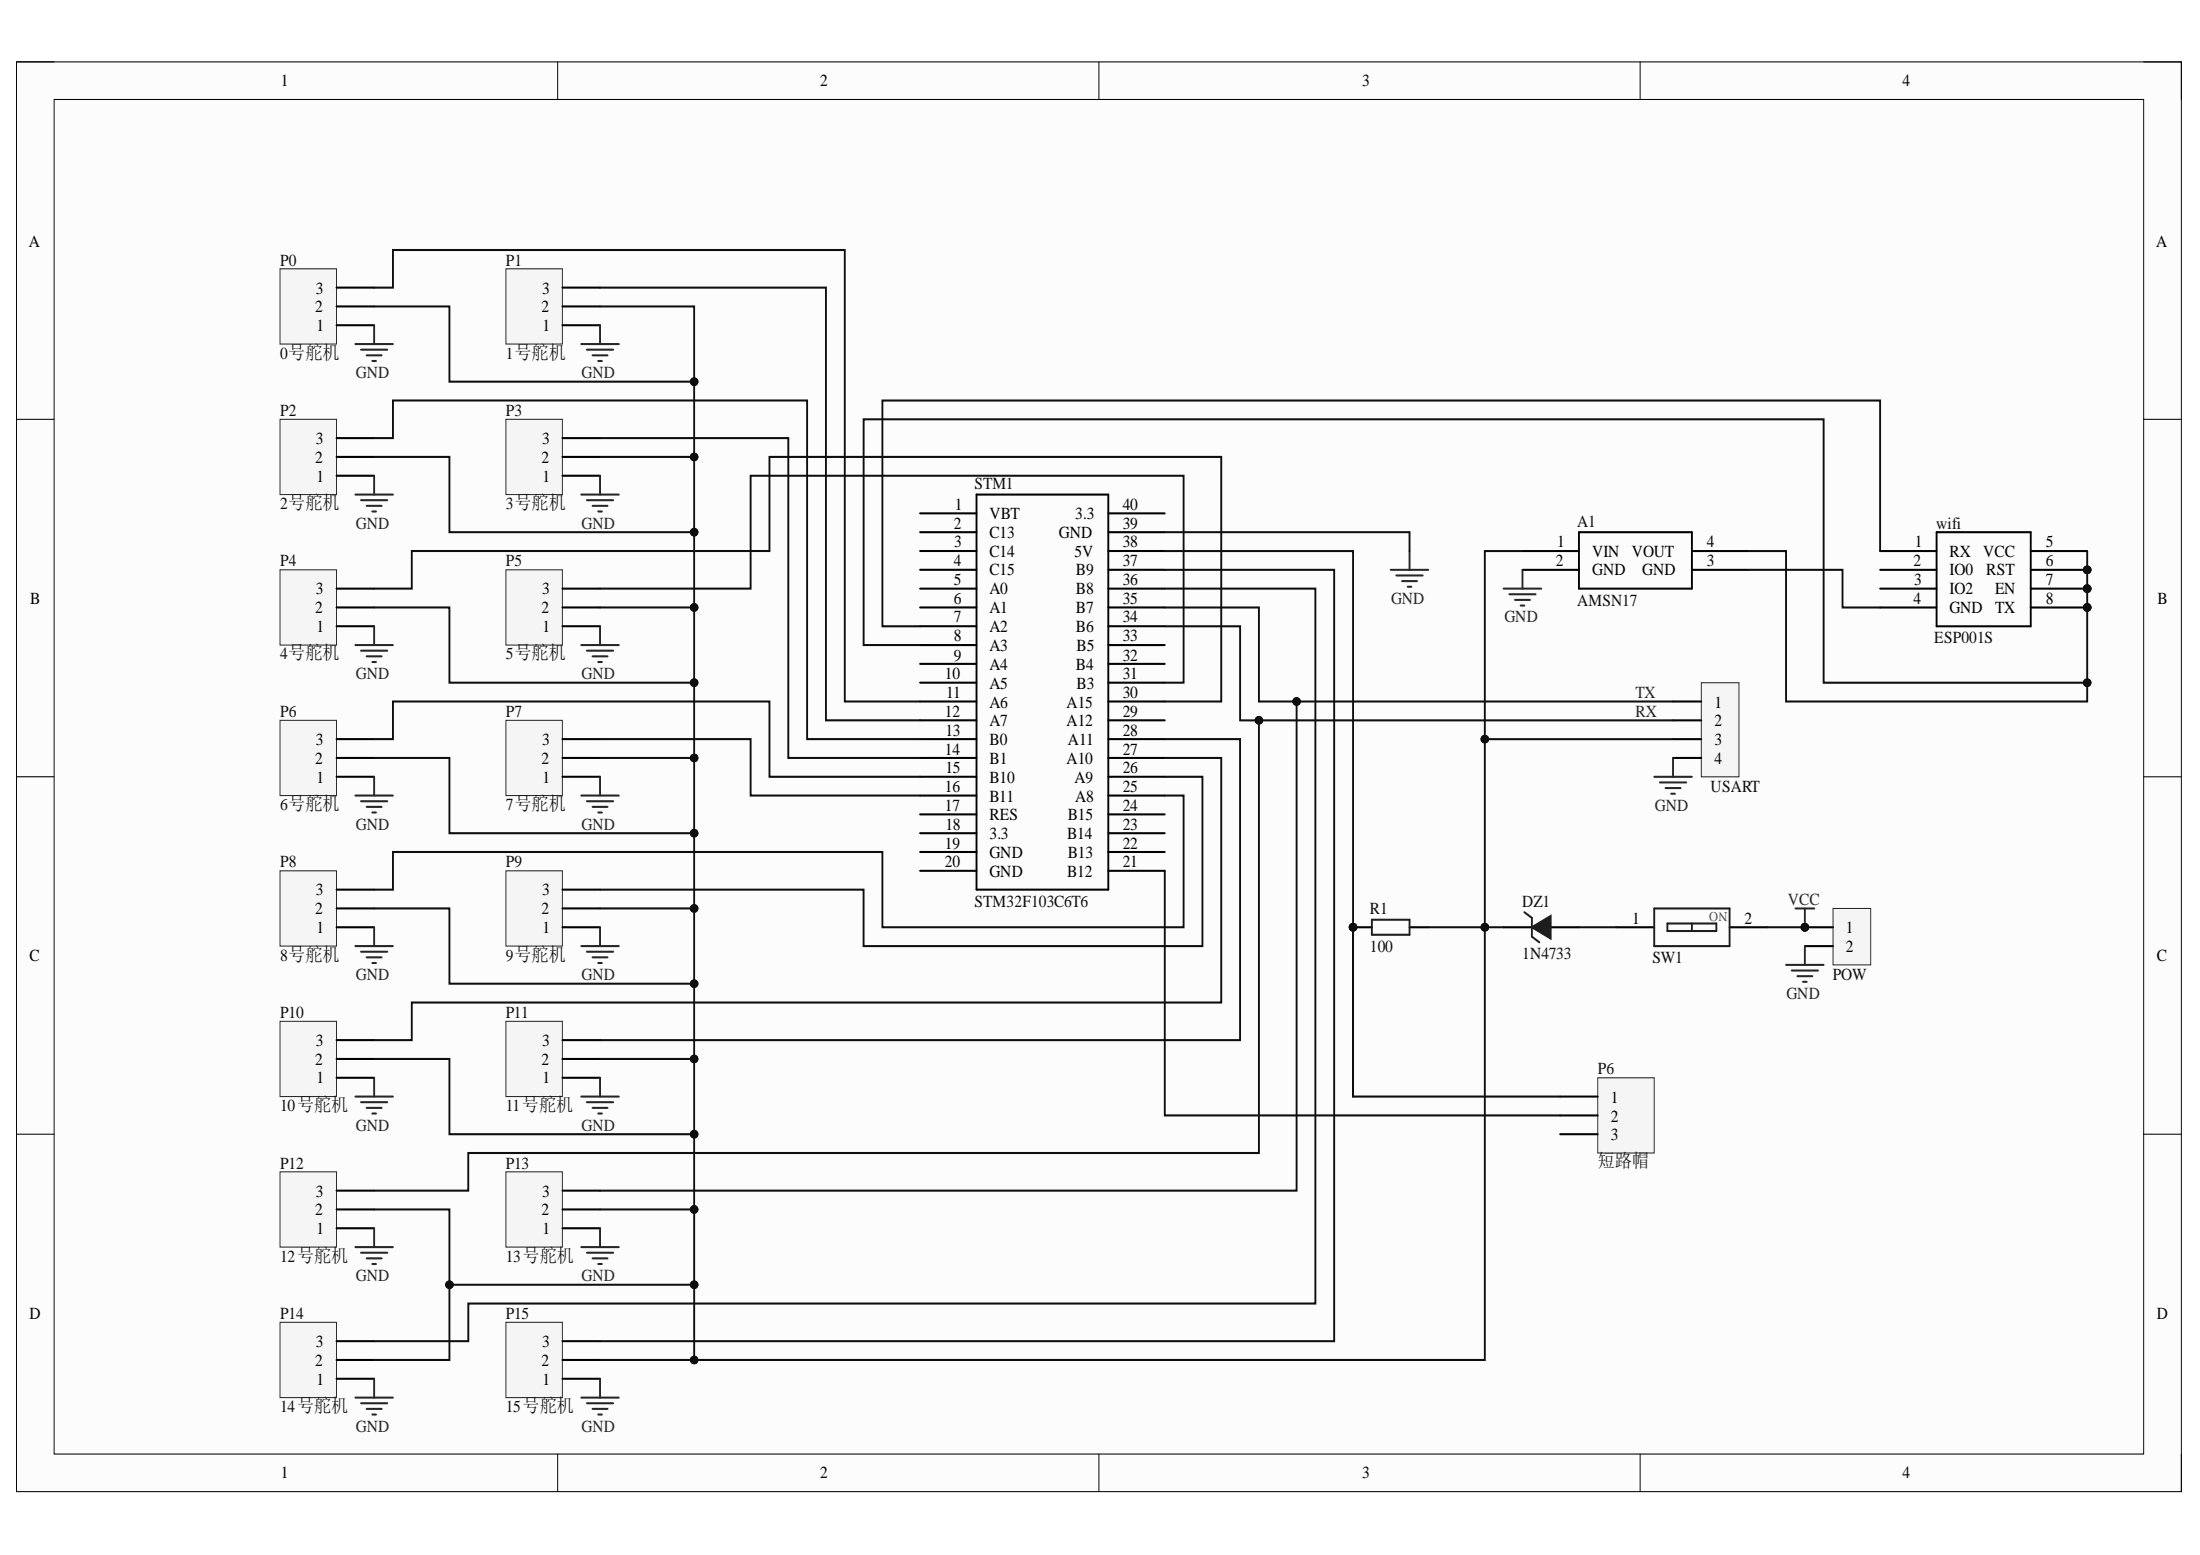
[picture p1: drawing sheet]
<svg xmlns="http://www.w3.org/2000/svg" width="297mm" height="210mm" viewBox="0 0 297 210" stroke-linecap="round" stroke-linejoin="round" font-family="sans-serif">
<path d="M2.2 8.4h292.3v192.9h-292.3z" fill-rule="evenodd" fill="#fcfcfc"/>
<path d="M2.2 8.4h292.3v192.9h-292.3z" fill="none" stroke="#000" stroke-width=".14"/>
<path d="M7.3 13.4h282.1v182.9h-282.1z" fill-rule="evenodd" fill="#fcfcfc"/>
<g fill="none" stroke="#000" stroke-width=".14">
<path d="M2.2 8.4h5.1M7.3 13.4h282.1v182.9h-282.1zM75.3 8.4v5M148.4 8.4v5M221.4 8.4v5M289.4 8.4h5.1v5M2.2 56.6h5.1M289.4 56.6h5.1M2.2 104.9h5.1M289.4 104.9h5.1M2.2 153.1h5.1M289.4 153.1h5.1"/>
<path d="M75.3 196.3v5M148.4 196.3v5M221.4 196.3v5M294.5 196.3v5"/>
</g>
<g fill="none" stroke="#000" stroke-width=".27">
<path d="M124.2 69.3h7.6M124.2 71.8h7.6M124.2 74.4h7.6M124.2 76.9h7.6M124.2 79.5h7.6M131.8 66.8h17.8v53.3h-17.8zM149.6 69.3h7.7M149.6 71.8h7.7M149.6 74.4h7.7M149.6 76.9h7.7M149.6 79.5h7.7M205.6 74.4h7.6"/>
<path d="M205.6 76.9h7.6M213.2 71.8h15.2v7.7h-15.2zM228.4 74.4h7.7M228.4 76.9h7.7M124.2 82h7.6M124.2 84.5h7.6M124.2 87.1h7.6M124.2 89.6h7.6M124.2 92.2h7.6M124.2 94.7h7.6M124.2 97.2h7.6M124.2 99.8h7.6"/>
<path d="M149.6 82h7.7M149.6 84.5h7.7M149.6 87.1h7.7M149.6 89.6h7.7M149.6 92.2h7.7M149.6 94.7h7.7M149.6 97.2h7.7M149.6 99.8h7.7M124.2 102.3h7.6M124.2 104.9h7.6M124.2 107.4h7.6M124.2 109.9h7.6"/>
<path d="M124.2 112.5h7.6M124.2 115h7.6M124.2 117.5h7.6M149.6 102.3h7.7M149.6 104.9h7.7M149.6 107.4h7.7M149.6 109.9h7.7M149.6 112.5h7.7M149.6 115h7.7M149.6 117.5h7.7M203 125.2h3.8M209.4 125.2h3.8"/>
</g>
<path d="M206.8 125.2l2.6-1.6v3.1z" fill="#1c1c1c"/>
<path d="M205.8 123.1l1 .8v2.5l1 .8M206.8 125.2l2.6-1.6v3.1z" fill="none" stroke="#1c1c1c" stroke-width=".27"/>
<circle cx="182.7" cy="125.2" r=".51" fill="#0e0e0e"/>
<circle cx="182.7" cy="125.2" r=".51" fill="none" stroke="#0e0e0e" stroke-width=".14"/>
<path d="M182.7 125.2h2.5M190.3 125.2h2.6" fill="none" stroke="#000" stroke-width=".27"/>
<circle cx="182.7" cy="125.2" r=".51" fill="#0e0e0e"/>
<circle cx="182.7" cy="125.2" r=".51" fill="none" stroke="#0e0e0e" stroke-width=".14"/>
<path d="M185.2 124.2h5.1v2h-5.1zM223.3 122.6h10.2v5.1h-10.2zM225.1 124.7h6.6v1h-6.6zM228.4 124.7v1" fill="none" stroke="#1c1c1c" stroke-width=".27"/>
<path d="M218.3 125.2h5M233.5 125.2h5.1" fill="none" stroke="#000" stroke-width=".27"/>
<path d="M37.8 36.3h7.6v10.1h-7.6z" fill-rule="evenodd" fill="#f5f5f5"/>
<path d="M37.8 36.3h7.6v10.1h-7.6z" fill="none" stroke="#262626" stroke-width=".14"/>
<path d="M45.4 38.8h5.1M45.4 43.9h5.1M45.4 41.4h5.1" fill="none" stroke="#000" stroke-width=".27"/>
<path d="M37.8 56.6h7.6v10.2h-7.6z" fill-rule="evenodd" fill="#f5f5f5"/>
<path d="M37.8 56.6h7.6v10.2h-7.6z" fill="none" stroke="#262626" stroke-width=".14"/>
<path d="M45.4 59.1h5.1M45.4 64.2h5.1M45.4 61.7h5.1" fill="none" stroke="#000" stroke-width=".27"/>
<path d="M37.8 76.9h7.6v10.2h-7.6z" fill-rule="evenodd" fill="#f5f5f5"/>
<path d="M37.8 76.9h7.6v10.2h-7.6z" fill="none" stroke="#262626" stroke-width=".14"/>
<path d="M45.4 79.5h5.1M45.4 84.5h5.1M45.4 82h5.1" fill="none" stroke="#000" stroke-width=".27"/>
<path d="M37.8 97.2h7.6v10.2h-7.6z" fill-rule="evenodd" fill="#f5f5f5"/>
<path d="M37.8 97.2h7.6v10.2h-7.6z" fill="none" stroke="#262626" stroke-width=".14"/>
<path d="M45.4 99.8h5.1M45.4 104.9h5.1M45.4 102.3h5.1" fill="none" stroke="#000" stroke-width=".27"/>
<path d="M37.8 117.5h7.6v10.2h-7.6z" fill-rule="evenodd" fill="#f5f5f5"/>
<path d="M37.8 117.5h7.6v10.2h-7.6z" fill="none" stroke="#262626" stroke-width=".14"/>
<path d="M45.4 125.2h5.1M45.4 122.6h5.1M45.4 120.1h5.1" fill="none" stroke="#000" stroke-width=".27"/>
<path d="M37.8 137.9h7.6v10.1h-7.6z" fill-rule="evenodd" fill="#f5f5f5"/>
<path d="M37.8 137.9h7.6v10.1h-7.6z" fill="none" stroke="#262626" stroke-width=".14"/>
<path d="M45.4 145.5h5.1M45.4 142.9h5.1M45.4 140.4h5.1" fill="none" stroke="#000" stroke-width=".27"/>
<path d="M37.8 158.2h7.6v10.1h-7.6z" fill-rule="evenodd" fill="#f5f5f5"/>
<path d="M37.8 158.2h7.6v10.1h-7.6z" fill="none" stroke="#262626" stroke-width=".14"/>
<path d="M45.4 165.8h5.1M45.4 163.3h5.1M45.4 160.7h5.1" fill="none" stroke="#000" stroke-width=".27"/>
<path d="M37.8 178.5h7.6v10.2h-7.6z" fill-rule="evenodd" fill="#f5f5f5"/>
<path d="M37.8 178.5h7.6v10.2h-7.6z" fill="none" stroke="#262626" stroke-width=".14"/>
<path d="M45.4 186.1h5.1M45.4 183.6h5.1M45.4 181h5.1" fill="none" stroke="#000" stroke-width=".27"/>
<path d="M68.3 36.3h7.6v10.1h-7.6z" fill-rule="evenodd" fill="#f5f5f5"/>
<path d="M68.3 36.3h7.6v10.1h-7.6z" fill="none" stroke="#262626" stroke-width=".14"/>
<path d="M75.9 38.8h5.1M75.9 43.9h5.1M75.9 41.4h5.1" fill="none" stroke="#000" stroke-width=".27"/>
<path d="M68.3 56.6h7.6v10.2h-7.6z" fill-rule="evenodd" fill="#f5f5f5"/>
<path d="M68.3 56.6h7.6v10.2h-7.6z" fill="none" stroke="#262626" stroke-width=".14"/>
<path d="M75.9 59.1h5.1M75.9 64.2h5.1M75.9 61.7h5.1" fill="none" stroke="#000" stroke-width=".27"/>
<path d="M68.3 76.9h7.6v10.2h-7.6z" fill-rule="evenodd" fill="#f5f5f5"/>
<path d="M68.3 76.9h7.6v10.2h-7.6z" fill="none" stroke="#262626" stroke-width=".14"/>
<path d="M75.9 79.5h5.1M75.9 84.5h5.1M75.9 82h5.1" fill="none" stroke="#000" stroke-width=".27"/>
<path d="M68.3 97.2h7.6v10.2h-7.6z" fill-rule="evenodd" fill="#f5f5f5"/>
<path d="M68.3 97.2h7.6v10.2h-7.6z" fill="none" stroke="#262626" stroke-width=".14"/>
<path d="M75.9 99.8h5.1M75.9 104.9h5.1M75.9 102.3h5.1" fill="none" stroke="#000" stroke-width=".27"/>
<path d="M68.3 117.5h7.6v10.2h-7.6z" fill-rule="evenodd" fill="#f5f5f5"/>
<path d="M68.3 117.5h7.6v10.2h-7.6z" fill="none" stroke="#262626" stroke-width=".14"/>
<path d="M75.9 125.2h5.1M75.9 122.6h5.1M75.9 120.1h5.1" fill="none" stroke="#000" stroke-width=".27"/>
<path d="M68.3 137.9h7.6v10.1h-7.6z" fill-rule="evenodd" fill="#f5f5f5"/>
<path d="M68.3 137.9h7.6v10.1h-7.6z" fill="none" stroke="#262626" stroke-width=".14"/>
<path d="M75.9 145.5h5.1M75.9 142.9h5.1M75.9 140.4h5.1" fill="none" stroke="#000" stroke-width=".27"/>
<path d="M68.3 158.2h7.6v10.1h-7.6z" fill-rule="evenodd" fill="#f5f5f5"/>
<path d="M68.3 158.2h7.6v10.1h-7.6z" fill="none" stroke="#262626" stroke-width=".14"/>
<path d="M75.9 165.8h5.1M75.9 163.3h5.1M75.9 160.7h5.1" fill="none" stroke="#000" stroke-width=".27"/>
<path d="M68.3 178.5h7.6v10.2h-7.6z" fill-rule="evenodd" fill="#f5f5f5"/>
<path d="M68.3 178.5h7.6v10.2h-7.6z" fill="none" stroke="#262626" stroke-width=".14"/>
<path d="M75.9 186.1h5.1M75.9 183.6h5.1M75.9 181h5.1" fill="none" stroke="#000" stroke-width=".27"/>
<circle cx="243.7" cy="125.2" r=".51" fill="#0e0e0e"/>
<circle cx="243.7" cy="125.2" r=".51" fill="none" stroke="#0e0e0e" stroke-width=".14"/>
<path d="M247.5 122.6h5.1v7.6h-5.1z" fill-rule="evenodd" fill="#f5f5f5"/>
<path d="M247.5 122.6h5.1v7.6h-5.1z" fill="none" stroke="#262626" stroke-width=".14"/>
<path d="M243.7 125.2h3.8" fill="none" stroke="#000" stroke-width=".27"/>
<circle cx="243.7" cy="125.2" r=".51" fill="#0e0e0e"/>
<circle cx="243.7" cy="125.2" r=".51" fill="none" stroke="#0e0e0e" stroke-width=".14"/>
<path d="M243.7 127.7h3.8" fill="none" stroke="#000" stroke-width=".27"/>
<g fill="none" stroke="#262626" stroke-width=".27">
<path d="M48 46.4h5.1M48.7 47.2h3.6M49.5 48h2M50.3 48.7h.5M50.5 43.9v2.5M78.5 46.4h5.1M79.2 47.2h3.6M80 48h2M80.8 48.7h.5M81 43.9v2.5M48 66.8h5.1M48.7 67.5h3.6"/>
<path d="M49.5 68.3h2M50.3 69h.5M50.5 64.2v2.6M78.5 66.8h5.1M79.2 67.5h3.6M80 68.3h2M80.8 69h.5M81 64.2v2.6M187.8 76.9h5.1M188.5 77.7h3.6M189.3 78.4h2M190.1 79.2h.5"/>
<path d="M190.3 74.4v2.5M203 79.5h5.1M205.6 76.9v2.6M48 87.1h5.1M48.7 87.8h3.6M49.5 88.6h2M50.3 89.4h.5M50.5 84.5v2.6M78.5 87.1h5.1M79.2 87.8h3.6M80 88.6h2M80.8 89.4h.5"/>
<path d="M81 84.5v2.6M203.8 80.2h3.5M204.5 81h2.1M205.3 81.7h.5M48 107.4h5.1M48.7 108.2h3.6M49.5 108.9h2M50.3 109.7h.5M50.5 104.9v2.5M78.5 107.4h5.1M79.2 108.2h3.6M80 108.9h2"/>
<path d="M80.8 109.7h.5M81 104.9v2.5M48 127.7h5.1M48.7 128.5h3.6M49.5 129.2h2M50.3 130h.5M50.5 125.2v2.5M78.5 127.7h5.1M79.2 128.5h3.6M80 129.2h2M80.8 130h.5M81 125.2v2.5"/>
<path d="M241.1 130.2h5.1M241.9 131h3.6M242.4 122.6h2.6M242.7 131.8h2M243.4 132.5h.5M243.7 122.6v2.6M243.7 127.7v2.5M48 148h5.1M48.7 148.8h3.6M49.5 149.5h2M50.3 150.3h.5M50.5 145.5v2.5"/>
<path d="M78.5 148h5.1M79.2 148.8h3.6M80 149.5h2M80.8 150.3h.5M81 145.5v2.5M48 168.3h5.1M48.7 169.1h3.6M49.5 169.9h2M50.3 170.6h.5M50.5 165.8v2.5M78.5 168.3h5.1M79.2 169.1h3.6"/>
<path d="M80 169.9h2M80.8 170.6h.5M81 165.8v2.5M48 188.7h5.1M48.7 189.4h3.6M49.5 190.2h2M50.3 190.9h.5M50.5 186.1v2.6M78.5 188.7h5.1M79.2 189.4h3.6M80 190.2h2M80.8 190.9h.5"/>
<path d="M81 186.1v2.6"/>
</g>
<circle cx="243.7" cy="125.2" r=".51" fill="#0e0e0e"/>
<circle cx="243.7" cy="125.2" r=".51" fill="none" stroke="#0e0e0e" stroke-width=".14"/>
<path d="M229.7 92.2h5.1v12.7h-5.1z" fill-rule="evenodd" fill="#f5f5f5"/>
<path d="M229.7 92.2h5.1v12.7h-5.1z" fill="none" stroke="#262626" stroke-width=".14"/>
<path d="M225.9 94.7h3.8M225.9 97.2h3.8M225.9 99.8h3.8M225.9 102.3h3.8" fill="none" stroke="#000" stroke-width=".27"/>
<path d="M223.3 104.9h5.1M224.1 105.6h3.6M224.9 106.4h2M225.6 107.1h.6M225.9 102.3v2.6" fill="none" stroke="#262626" stroke-width=".27"/>
<circle cx="281.8" cy="76.9" r=".51" fill="#0e0e0e"/>
<circle cx="281.8" cy="76.9" r=".51" fill="none" stroke="#0e0e0e" stroke-width=".14"/>
<circle cx="281.8" cy="79.5" r=".51" fill="#0e0e0e"/>
<circle cx="281.8" cy="79.5" r=".51" fill="none" stroke="#0e0e0e" stroke-width=".14"/>
<path d="M253.8 74.4h7.7M253.8 76.9h7.7M253.8 79.5h7.7M261.5 71.8h12.7v12.7h-12.7zM274.2 74.4h7.6M274.2 76.9h7.6M253.8 82h7.7" fill="none" stroke="#000" stroke-width=".27"/>
<circle cx="281.8" cy="76.9" r=".51" fill="#0e0e0e"/>
<circle cx="281.8" cy="76.9" r=".51" fill="none" stroke="#0e0e0e" stroke-width=".14"/>
<path d="M274.2 79.5h7.6" fill="none" stroke="#000" stroke-width=".27"/>
<circle cx="281.8" cy="79.5" r=".51" fill="#0e0e0e"/>
<circle cx="281.8" cy="79.5" r=".51" fill="none" stroke="#0e0e0e" stroke-width=".14"/>
<path d="M274.2 82h7.6" fill="none" stroke="#000" stroke-width=".27"/>
<path d="M215.7 145.5h7.6v10.1h-7.6z" fill-rule="evenodd" fill="#f5f5f5"/>
<path d="M215.7 145.5h7.6v10.1h-7.6z" fill="none" stroke="#262626" stroke-width=".14"/>
<path d="M182.7 125.2v22.8M210.6 148h5.1M210.6 150.6h5.1M210.6 153.1h5.1" fill="none" stroke="#000" stroke-width=".27"/>
<path d="M157.3 74.4h25.4v50.8" fill="none" stroke="#0e0e0e" stroke-width=".27"/>
<circle cx="182.7" cy="125.2" r=".51" fill="#0e0e0e"/>
<circle cx="182.7" cy="125.2" r=".51" fill="none" stroke="#0e0e0e" stroke-width=".14"/>
<path d="M192.9 125.2h10.1" fill="none" stroke="#0e0e0e" stroke-width=".27"/>
<circle cx="200.5" cy="125.2" r=".51" fill="#0e0e0e"/>
<circle cx="200.5" cy="125.2" r=".51" fill="none" stroke="#0e0e0e" stroke-width=".14"/>
<path d="M213.2 125.2h5.1M238.6 125.2h5.1" fill="none" stroke="#0e0e0e" stroke-width=".27"/>
<circle cx="243.7" cy="125.2" r=".51" fill="#0e0e0e"/>
<circle cx="243.7" cy="125.2" r=".51" fill="none" stroke="#0e0e0e" stroke-width=".14"/>
<path d="M205.6 74.4h-5.1v50.8" fill="none" stroke="#0e0e0e" stroke-width=".27"/>
<circle cx="200.5" cy="99.8" r=".51" fill="#0e0e0e"/>
<circle cx="200.5" cy="99.8" r=".51" fill="none" stroke="#0e0e0e" stroke-width=".14"/>
<circle cx="200.5" cy="125.2" r=".51" fill="#0e0e0e"/>
<circle cx="200.5" cy="125.2" r=".51" fill="none" stroke="#0e0e0e" stroke-width=".14"/>
<path d="M157.3 71.8h33v2.6M253.8 74.4v-20.3h-134.7v30.4h5.1M200.5 125.2v58.4h-119.5" fill="none" stroke="#0e0e0e" stroke-width=".27"/>
<circle cx="200.5" cy="125.2" r=".51" fill="#0e0e0e"/>
<circle cx="200.5" cy="125.2" r=".51" fill="none" stroke="#0e0e0e" stroke-width=".14"/>
<circle cx="93.7" cy="183.6" r=".51" fill="#0e0e0e"/>
<circle cx="93.7" cy="183.6" r=".51" fill="none" stroke="#0e0e0e" stroke-width=".14"/>
<path d="M81 163.3h12.7v20.3" fill="none" stroke="#0e0e0e" stroke-width=".27"/>
<circle cx="93.7" cy="163.3" r=".51" fill="#0e0e0e"/>
<circle cx="93.7" cy="163.3" r=".51" fill="none" stroke="#0e0e0e" stroke-width=".14"/>
<circle cx="93.7" cy="173.4" r=".51" fill="#0e0e0e"/>
<circle cx="93.7" cy="173.4" r=".51" fill="none" stroke="#0e0e0e" stroke-width=".14"/>
<circle cx="93.7" cy="183.6" r=".51" fill="#0e0e0e"/>
<circle cx="93.7" cy="183.6" r=".51" fill="none" stroke="#0e0e0e" stroke-width=".14"/>
<path d="M81 142.9h12.7v20.4" fill="none" stroke="#0e0e0e" stroke-width=".27"/>
<circle cx="93.7" cy="142.9" r=".51" fill="#0e0e0e"/>
<circle cx="93.7" cy="142.9" r=".51" fill="none" stroke="#0e0e0e" stroke-width=".14"/>
<circle cx="93.7" cy="153.1" r=".51" fill="#0e0e0e"/>
<circle cx="93.7" cy="153.1" r=".51" fill="none" stroke="#0e0e0e" stroke-width=".14"/>
<circle cx="93.7" cy="163.3" r=".51" fill="#0e0e0e"/>
<circle cx="93.7" cy="163.3" r=".51" fill="none" stroke="#0e0e0e" stroke-width=".14"/>
<path d="M81 122.6h12.7v20.3" fill="none" stroke="#0e0e0e" stroke-width=".27"/>
<circle cx="93.7" cy="122.6" r=".51" fill="#0e0e0e"/>
<circle cx="93.7" cy="122.6" r=".51" fill="none" stroke="#0e0e0e" stroke-width=".14"/>
<circle cx="93.7" cy="132.8" r=".51" fill="#0e0e0e"/>
<circle cx="93.7" cy="132.8" r=".51" fill="none" stroke="#0e0e0e" stroke-width=".14"/>
<circle cx="93.7" cy="142.9" r=".51" fill="#0e0e0e"/>
<circle cx="93.7" cy="142.9" r=".51" fill="none" stroke="#0e0e0e" stroke-width=".14"/>
<path d="M81 102.3h12.7v20.3" fill="none" stroke="#0e0e0e" stroke-width=".27"/>
<circle cx="93.7" cy="102.3" r=".51" fill="#0e0e0e"/>
<circle cx="93.7" cy="102.3" r=".51" fill="none" stroke="#0e0e0e" stroke-width=".14"/>
<circle cx="93.7" cy="112.5" r=".51" fill="#0e0e0e"/>
<circle cx="93.7" cy="112.5" r=".51" fill="none" stroke="#0e0e0e" stroke-width=".14"/>
<circle cx="93.7" cy="122.6" r=".51" fill="#0e0e0e"/>
<circle cx="93.7" cy="122.6" r=".51" fill="none" stroke="#0e0e0e" stroke-width=".14"/>
<path d="M81 82h12.7v20.3" fill="none" stroke="#0e0e0e" stroke-width=".27"/>
<circle cx="93.7" cy="82" r=".51" fill="#0e0e0e"/>
<circle cx="93.7" cy="82" r=".51" fill="none" stroke="#0e0e0e" stroke-width=".14"/>
<circle cx="93.7" cy="92.2" r=".51" fill="#0e0e0e"/>
<circle cx="93.7" cy="92.2" r=".51" fill="none" stroke="#0e0e0e" stroke-width=".14"/>
<circle cx="93.7" cy="102.3" r=".51" fill="#0e0e0e"/>
<circle cx="93.7" cy="102.3" r=".51" fill="none" stroke="#0e0e0e" stroke-width=".14"/>
<path d="M81 61.7h12.7v20.3" fill="none" stroke="#0e0e0e" stroke-width=".27"/>
<circle cx="93.7" cy="61.7" r=".51" fill="#0e0e0e"/>
<circle cx="93.7" cy="61.7" r=".51" fill="none" stroke="#0e0e0e" stroke-width=".14"/>
<circle cx="93.7" cy="71.8" r=".51" fill="#0e0e0e"/>
<circle cx="93.7" cy="71.8" r=".51" fill="none" stroke="#0e0e0e" stroke-width=".14"/>
<circle cx="93.7" cy="82" r=".51" fill="#0e0e0e"/>
<circle cx="93.7" cy="82" r=".51" fill="none" stroke="#0e0e0e" stroke-width=".14"/>
<path d="M81 41.4h12.7v20.3" fill="none" stroke="#0e0e0e" stroke-width=".27"/>
<circle cx="93.7" cy="51.5" r=".51" fill="#0e0e0e"/>
<circle cx="93.7" cy="51.5" r=".51" fill="none" stroke="#0e0e0e" stroke-width=".14"/>
<circle cx="93.7" cy="61.7" r=".51" fill="#0e0e0e"/>
<circle cx="93.7" cy="61.7" r=".51" fill="none" stroke="#0e0e0e" stroke-width=".14"/>
<path d="M50.5 41.4h10.2v10.1h33" fill="none" stroke="#0e0e0e" stroke-width=".27"/>
<circle cx="93.7" cy="51.5" r=".51" fill="#0e0e0e"/>
<circle cx="93.7" cy="51.5" r=".51" fill="none" stroke="#0e0e0e" stroke-width=".14"/>
<path d="M50.5 61.7h10.2v10.1h33" fill="none" stroke="#0e0e0e" stroke-width=".27"/>
<circle cx="93.7" cy="71.8" r=".51" fill="#0e0e0e"/>
<circle cx="93.7" cy="71.8" r=".51" fill="none" stroke="#0e0e0e" stroke-width=".14"/>
<path d="M50.5 82h10.2v10.2h33" fill="none" stroke="#0e0e0e" stroke-width=".27"/>
<circle cx="93.7" cy="92.2" r=".51" fill="#0e0e0e"/>
<circle cx="93.7" cy="92.2" r=".51" fill="none" stroke="#0e0e0e" stroke-width=".14"/>
<path d="M50.5 102.3h10.2v10.2h33" fill="none" stroke="#0e0e0e" stroke-width=".27"/>
<circle cx="93.7" cy="112.5" r=".51" fill="#0e0e0e"/>
<circle cx="93.7" cy="112.5" r=".51" fill="none" stroke="#0e0e0e" stroke-width=".14"/>
<path d="M50.5 122.6h10.2v10.2h33" fill="none" stroke="#0e0e0e" stroke-width=".27"/>
<circle cx="93.7" cy="132.8" r=".51" fill="#0e0e0e"/>
<circle cx="93.7" cy="132.8" r=".51" fill="none" stroke="#0e0e0e" stroke-width=".14"/>
<path d="M50.5 142.9h10.2v10.2h33" fill="none" stroke="#0e0e0e" stroke-width=".27"/>
<circle cx="93.7" cy="153.1" r=".51" fill="#0e0e0e"/>
<circle cx="93.7" cy="153.1" r=".51" fill="none" stroke="#0e0e0e" stroke-width=".14"/>
<path d="M50.5 163.3h10.2v10.1h33" fill="none" stroke="#0e0e0e" stroke-width=".27"/>
<circle cx="60.7" cy="173.4" r=".51" fill="#0e0e0e"/>
<circle cx="60.7" cy="173.4" r=".51" fill="none" stroke="#0e0e0e" stroke-width=".14"/>
<circle cx="93.7" cy="173.4" r=".51" fill="#0e0e0e"/>
<circle cx="93.7" cy="173.4" r=".51" fill="none" stroke="#0e0e0e" stroke-width=".14"/>
<path d="M60.7 173.4v10.2h-10.2" fill="none" stroke="#0e0e0e" stroke-width=".27"/>
<circle cx="60.7" cy="173.4" r=".51" fill="#0e0e0e"/>
<circle cx="60.7" cy="173.4" r=".51" fill="none" stroke="#0e0e0e" stroke-width=".14"/>
<g fill="none" stroke="#0e0e0e" stroke-width=".27">
<path d="M50.5 38.8h2.6v-5.1h61v61h10.1M81 38.8h30.5v58.4h12.7M50.5 59.1h2.6v-5h55.9v45.7h15.2M81 59.1h25.4v43.2h17.8M50.5 79.5h5.1v-5.1h48.3v-12.7h61v33h-7.6M81 79.5h20.3v-15.3h58.5v28h-2.5M50.5 99.8h2.6v-5.1h50.8v10.2h20.3M81 99.8h20.3v7.6h22.9M157.3 99.8h10.1v40.6h-86.4M157.3 82h12.7v12.7h55.9M157.3 107.4h2.5v17.8h-40.7v-10.2h-66v5.1h-2.6M157.3 104.9h5.1v22.8h-45.8v-7.6h-35.6"/>
<path d="M157.3 102.3h7.6v33h-109.3v5.1h-5.1"/>
</g>
<circle cx="175.1" cy="94.7" r=".51" fill="#0e0e0e"/>
<circle cx="175.1" cy="94.7" r=".51" fill="none" stroke="#0e0e0e" stroke-width=".14"/>
<path d="M157.3 84.5h10.1v12.7h58.5" fill="none" stroke="#0e0e0e" stroke-width=".27"/>
<circle cx="170" cy="97.2" r=".51" fill="#0e0e0e"/>
<circle cx="170" cy="97.2" r=".51" fill="none" stroke="#0e0e0e" stroke-width=".14"/>
<path d="M200.5 99.8h25.4" fill="none" stroke="#0e0e0e" stroke-width=".27"/>
<circle cx="200.5" cy="99.8" r=".51" fill="#0e0e0e"/>
<circle cx="200.5" cy="99.8" r=".51" fill="none" stroke="#0e0e0e" stroke-width=".14"/>
<path d="M236.1 74.4h5v20.3h40.7v-20.3" fill="none" stroke="#0e0e0e" stroke-width=".27"/>
<circle cx="281.8" cy="92.2" r=".51" fill="#0e0e0e"/>
<circle cx="281.8" cy="92.2" r=".51" fill="none" stroke="#0e0e0e" stroke-width=".14"/>
<circle cx="281.8" cy="79.5" r=".51" fill="#0e0e0e"/>
<circle cx="281.8" cy="79.5" r=".51" fill="none" stroke="#0e0e0e" stroke-width=".14"/>
<circle cx="281.8" cy="76.9" r=".51" fill="#0e0e0e"/>
<circle cx="281.8" cy="76.9" r=".51" fill="none" stroke="#0e0e0e" stroke-width=".14"/>
<path d="M236.1 76.9h12.7v5.1h5M170 97.2v58.4h-106.8v5.1h-12.7" fill="none" stroke="#0e0e0e" stroke-width=".27"/>
<circle cx="170" cy="97.2" r=".51" fill="#0e0e0e"/>
<circle cx="170" cy="97.2" r=".51" fill="none" stroke="#0e0e0e" stroke-width=".14"/>
<path d="M175.1 94.7v66h-94.1" fill="none" stroke="#0e0e0e" stroke-width=".27"/>
<circle cx="175.1" cy="94.7" r=".51" fill="#0e0e0e"/>
<circle cx="175.1" cy="94.7" r=".51" fill="none" stroke="#0e0e0e" stroke-width=".14"/>
<path d="M157.3 79.5h20.3v96.5h-114.4v5h-12.7M157.3 76.9h22.8v104.1h-99.1M157.3 117.5v33.1h53.3M182.7 125.2v22.8h27.9" fill="none" stroke="#0e0e0e" stroke-width=".27"/>
<circle cx="182.7" cy="125.2" r=".51" fill="#0e0e0e"/>
<circle cx="182.7" cy="125.2" r=".51" fill="none" stroke="#0e0e0e" stroke-width=".14"/>
<path d="M124.2 87.1h-7.6v-30.5h129.6v35.6h35.6" fill="none" stroke="#0e0e0e" stroke-width=".27"/>
<circle cx="281.8" cy="92.2" r=".51" fill="#0e0e0e"/>
<circle cx="281.8" cy="92.2" r=".51" fill="none" stroke="#0e0e0e" stroke-width=".14"/>
<text font-size="2.5" fill="#0e0e0e" x="215.7" y="157.6">短路帽</text>
<g font-size="2.3">
<text x="37.9" y="11.7">1</text>
<text x="110.7" y="11.7">2</text>
<text x="183.9" y="11.7">3</text>
<text x="256.9" y="11.7">4</text>
<text x="3.9" y="33.3">A</text>
<text x="291.1" y="33.3">A</text>
<text x="42.6" y="39.6">3</text>
<text x="73.2" y="39.6">3</text>
<text x="42.6" y="42.2">2</text>
<text x="42.7" y="44.7">1</text>
<text x="73.1" y="42.2">2</text>
<text x="73.3" y="44.7">1</text>
<text x="42.6" y="59.9">3</text>
<text x="73.2" y="59.9">3</text>
<text x="42.6" y="62.5">2</text>
<text x="42.7" y="65">1</text>
<text x="73.1" y="62.5">2</text>
<text x="73.3" y="65">1</text>
<text x="128.8" y="71.3">2</text>
<text x="128.9" y="68.8">1</text>
<text x="133.6" y="70.1">VBT</text>
<text x="145.2" y="70.1">3.3</text>
<text x="151.6" y="71.3">39</text>
<text x="151.6" y="68.8">40</text>
<text x="128.8" y="76.4">4</text>
<text x="128.8" y="73.9">3</text>
<text x="133.6" y="72.6">C13</text>
<text x="133.6" y="75.1">C14</text>
<text x="133.6" y="77.7">C15</text>
<text x="143" y="72.6">GND</text>
<text x="145.1" y="75.1">5V</text>
<text x="145.3" y="77.7">B9</text>
<text x="151.6" y="76.4">37</text>
<text x="151.6" y="73.9">38</text>
<text x="210.1" y="76.4">2</text>
<text x="210.2" y="73.9">1</text>
<text x="215" y="75.1">VIN</text>
<text x="215" y="77.7">GND</text>
<text x="220.3" y="75.1">VOUT</text>
<text x="221.7" y="77.7">GND</text>
<text x="230.5" y="73.9">4</text>
<text x="230.5" y="76.4">3</text>
<text x="258.4" y="76.4">2</text>
<text x="258.5" y="73.9">1</text>
<text x="263.2" y="75.1">RX</text>
<text x="263.2" y="77.7">IO0</text>
<text x="267.8" y="75.1">VCC</text>
<text x="268.2" y="77.7">RST</text>
<text x="276.2" y="73.9">5</text>
<text x="276.2" y="76.4">6</text>
<text x="4.1" y="81.5">B</text>
<text x="42.6" y="82.8">2</text>
<text x="42.6" y="80.2">3</text>
<text x="73.1" y="82.8">2</text>
<text x="73.2" y="80.2">3</text>
<text x="128.8" y="78.9">5</text>
<text x="128.8" y="81.5">6</text>
<text x="133.6" y="80.2">A0</text>
<text x="133.6" y="82.8">A1</text>
<text x="145.3" y="82.8">B7</text>
<text x="145.3" y="80.2">B8</text>
<text x="151.6" y="81.5">35</text>
<text x="151.6" y="78.9">36</text>
<text x="258.4" y="81.5">4</text>
<text x="258.5" y="78.9">3</text>
<text x="263.2" y="80.2">IO2</text>
<text x="263.2" y="82.8">GND</text>
<text x="269.4" y="80.2">EN</text>
<text x="269.4" y="82.8">TX</text>
<text x="276.2" y="78.9">7</text>
<text x="276.2" y="81.5">8</text>
<text x="291.3" y="81.5">B</text>
<text x="42.7" y="85.3">1</text>
<text x="73.3" y="85.3">1</text>
<text x="128.8" y="84">7</text>
<text x="128.8" y="86.6">8</text>
<text x="128.8" y="89.2">9</text>
<text x="133.6" y="85.3">A2</text>
<text x="133.6" y="87.8">A3</text>
<text x="145.3" y="85.3">B6</text>
<text x="145.3" y="87.8">B5</text>
<text x="151.6" y="89.2">32</text>
<text x="151.6" y="86.6">33</text>
<text x="151.6" y="84">34</text>
<text x="127.6" y="91.7">10</text>
<text x="127.7" y="94.2">11</text>
<text x="133.6" y="90.4">A4</text>
<text x="133.6" y="93">A5</text>
<text x="133.6" y="95.5">A6</text>
<text x="144" y="95.5">A15</text>
<text x="145.3" y="90.4">B4</text>
<text x="145.3" y="93">B3</text>
<text x="151.6" y="94.2">30</text>
<text x="151.6" y="91.7">31</text>
<text x="231.5" y="95.5">1</text>
<text x="42.6" y="100.6">3</text>
<text x="73.2" y="100.6">3</text>
<text x="127.6" y="96.8">12</text>
<text x="127.6" y="101.9">14</text>
<text x="127.7" y="99.3">13</text>
<text x="133.6" y="98.1">A7</text>
<text x="133.6" y="100.6">B0</text>
<text x="144" y="98.1">A12</text>
<text x="144.2" y="100.6">A11</text>
<text x="151.6" y="101.9">27</text>
<text x="151.6" y="99.3">28</text>
<text x="151.6" y="96.8">29</text>
<text x="231.5" y="98.1">2</text>
<text x="231.5" y="100.6">3</text>
<text x="42.6" y="103.1">2</text>
<text x="42.7" y="105.7">1</text>
<text x="73.1" y="103.1">2</text>
<text x="73.3" y="105.7">1</text>
<text x="127.6" y="106.9">16</text>
<text x="127.7" y="104.4">15</text>
<text x="133.6" y="103.1">B1</text>
<text x="133.6" y="105.7">B10</text>
<text x="144" y="103.1">A10</text>
<text x="145.1" y="105.7">A9</text>
<text x="151.6" y="106.9">25</text>
<text x="151.6" y="104.4">26</text>
<text x="231.5" y="103.1">4</text>
<text x="127.6" y="109.5">17</text>
<text x="127.7" y="112">18</text>
<text x="133.6" y="108.2">B11</text>
<text x="133.6" y="110.7">RES</text>
<text x="133.6" y="113.3">3.3</text>
<text x="144.1" y="113.3">B14</text>
<text x="144.2" y="110.7">B15</text>
<text x="145.2" y="108.2">A8</text>
<text x="151.6" y="112">23</text>
<text x="151.6" y="109.5">24</text>
<text x="127.6" y="114.5">19</text>
<text x="127.6" y="117.1">20</text>
<text x="133.6" y="115.8">GND</text>
<text x="133.6" y="118.3">GND</text>
<text x="144.1" y="118.3">B12</text>
<text x="144.2" y="115.8">B13</text>
<text x="151.6" y="117.1">21</text>
<text x="151.6" y="114.5">22</text>
<text x="42.6" y="123.4">2</text>
<text x="42.6" y="120.9">3</text>
<text x="42.7" y="125.9">1</text>
<text x="73.1" y="123.4">2</text>
<text x="73.2" y="120.9">3</text>
<text x="73.3" y="125.9">1</text>
<text x="220.4" y="124.7">1</text>
<text x="235.5" y="124.7">2</text>
<text x="249.2" y="125.9">1</text>
<text x="4" y="129.8">C</text>
<text x="249.2" y="128.5">2</text>
<text x="291.2" y="129.8">C</text>
<text x="42.6" y="143.7">2</text>
<text x="42.6" y="141.2">3</text>
<text x="73.1" y="143.7">2</text>
<text x="73.2" y="141.2">3</text>
<text x="42.7" y="146.2">1</text>
<text x="73.3" y="146.2">1</text>
<text x="217.5" y="148.9">1</text>
<text x="217.5" y="151.4">2</text>
<text x="217.5" y="153.9">3</text>
<text x="42.6" y="161.5">3</text>
<text x="73.2" y="161.5">3</text>
<text x="42.6" y="164.1">2</text>
<text x="42.7" y="166.6">1</text>
<text x="73.1" y="164.1">2</text>
<text x="73.3" y="166.6">1</text>
<text x="4" y="178">D</text>
<text x="291.2" y="178">D</text>
<text x="42.6" y="184.4">2</text>
<text x="42.6" y="181.8">3</text>
<text x="73.1" y="184.4">2</text>
<text x="73.2" y="181.8">3</text>
<text x="42.7" y="186.9">1</text>
<text x="73.3" y="186.9">1</text>
<text x="37.9" y="199.6">1</text>
<text x="110.7" y="199.6">2</text>
<text x="183.9" y="199.6">3</text>
<text x="256.9" y="199.6">4</text>
</g>
<g font-size="2.3" fill="#0e0e0e">
<text x="37.8" y="35.8">P0</text>
<text x="68.3" y="35.8">P1</text>
<text x="37.8" y="48.4">0号舵机</text>
<text x="68.3" y="48.4">1号舵机</text>
<text x="37.8" y="56.1">P2</text>
<text x="68.3" y="56.1">P3</text>
<text x="37.8" y="68.7">2号舵机</text>
<text x="68.3" y="68.7">3号舵机</text>
<text x="131.6" y="66">STM1</text>
<text x="212.9" y="71.1">A1</text>
<text x="261.4" y="71.3">wifi</text>
<text x="37.8" y="76.4">P4</text>
<text x="68.3" y="76.4">P5</text>
<text x="212.9" y="81.7">AMSN17</text>
<text x="37.8" y="89">4号舵机</text>
<text x="68.3" y="89">5号舵机</text>
<text x="261.2" y="86.8">ESP001S</text>
<text x="37.8" y="96.8">P6</text>
<text x="68.3" y="96.8">P7</text>
<text x="231" y="106.9">USART</text>
<text x="37.8" y="109.4">6号舵机</text>
<text x="68.3" y="109.4">7号舵机</text>
<text x="37.8" y="117.1">P8</text>
<text x="68.3" y="117.1">P9</text>
<text x="131.6" y="122.4">STM32F103C6T6</text>
<text x="184.9" y="123.4">R1</text>
<text x="205.5" y="122.4">DZ1</text>
<text x="37.8" y="129.7">8号舵机</text>
<text x="68.3" y="129.7">9号舵机</text>
<text x="184.9" y="128.5">100</text>
<text x="205.5" y="129.5">1N4733</text>
<text x="223.1" y="130">SW1</text>
<text x="37.8" y="137.4">P10</text>
<text x="68.3" y="137.4">P11</text>
<text x="247.5" y="132.3">POW</text>
<text x="37.8" y="150">10号舵机</text>
<text x="68.3" y="150">11号舵机</text>
<text x="215.7" y="145">P6</text>
<text x="37.8" y="157.7">P12</text>
<text x="68.3" y="157.7">P13</text>
<text x="37.8" y="170.3">12号舵机</text>
<text x="68.3" y="170.3">13号舵机</text>
<text x="37.8" y="178">P14</text>
<text x="68.3" y="178">P15</text>
<text x="37.8" y="190.6">14号舵机</text>
<text x="68.3" y="190.6">15号舵机</text>
</g>
<g font-size="2.3" fill="#262626">
<text x="48.1" y="51.1">GND</text>
<text x="78.5" y="51.1">GND</text>
<text x="48.1" y="71.3">GND</text>
<text x="78.5" y="71.3">GND</text>
<text x="187.8" y="81.5">GND</text>
<text x="203.1" y="84">GND</text>
<text x="48.1" y="91.7">GND</text>
<text x="78.5" y="91.7">GND</text>
<text x="220.8" y="94.2">TX</text>
<text x="220.8" y="96.8">RX</text>
<text x="48.1" y="112">GND</text>
<text x="78.5" y="112">GND</text>
<text x="223.4" y="109.5">GND</text>
<text x="241.4" y="122.1">VCC</text>
<text x="48.1" y="132.3">GND</text>
<text x="78.5" y="132.3">GND</text>
<text x="241.2" y="134.8">GND</text>
<text x="48.1" y="152.7">GND</text>
<text x="78.5" y="152.7">GND</text>
<text x="48.1" y="172.9">GND</text>
<text x="78.5" y="172.9">GND</text>
<text x="48.1" y="193.2">GND</text>
<text x="78.5" y="193.2">GND</text>
</g>
<text font-size="1.9" fill="#535353" x="233.2" y="123.1" transform="rotate(-180 233.2 123.1)">NO</text>
<text font-size="1.1" fill="#0e0e0e" x="273.8" y="82.2">PIwifi08</text>
</svg>
